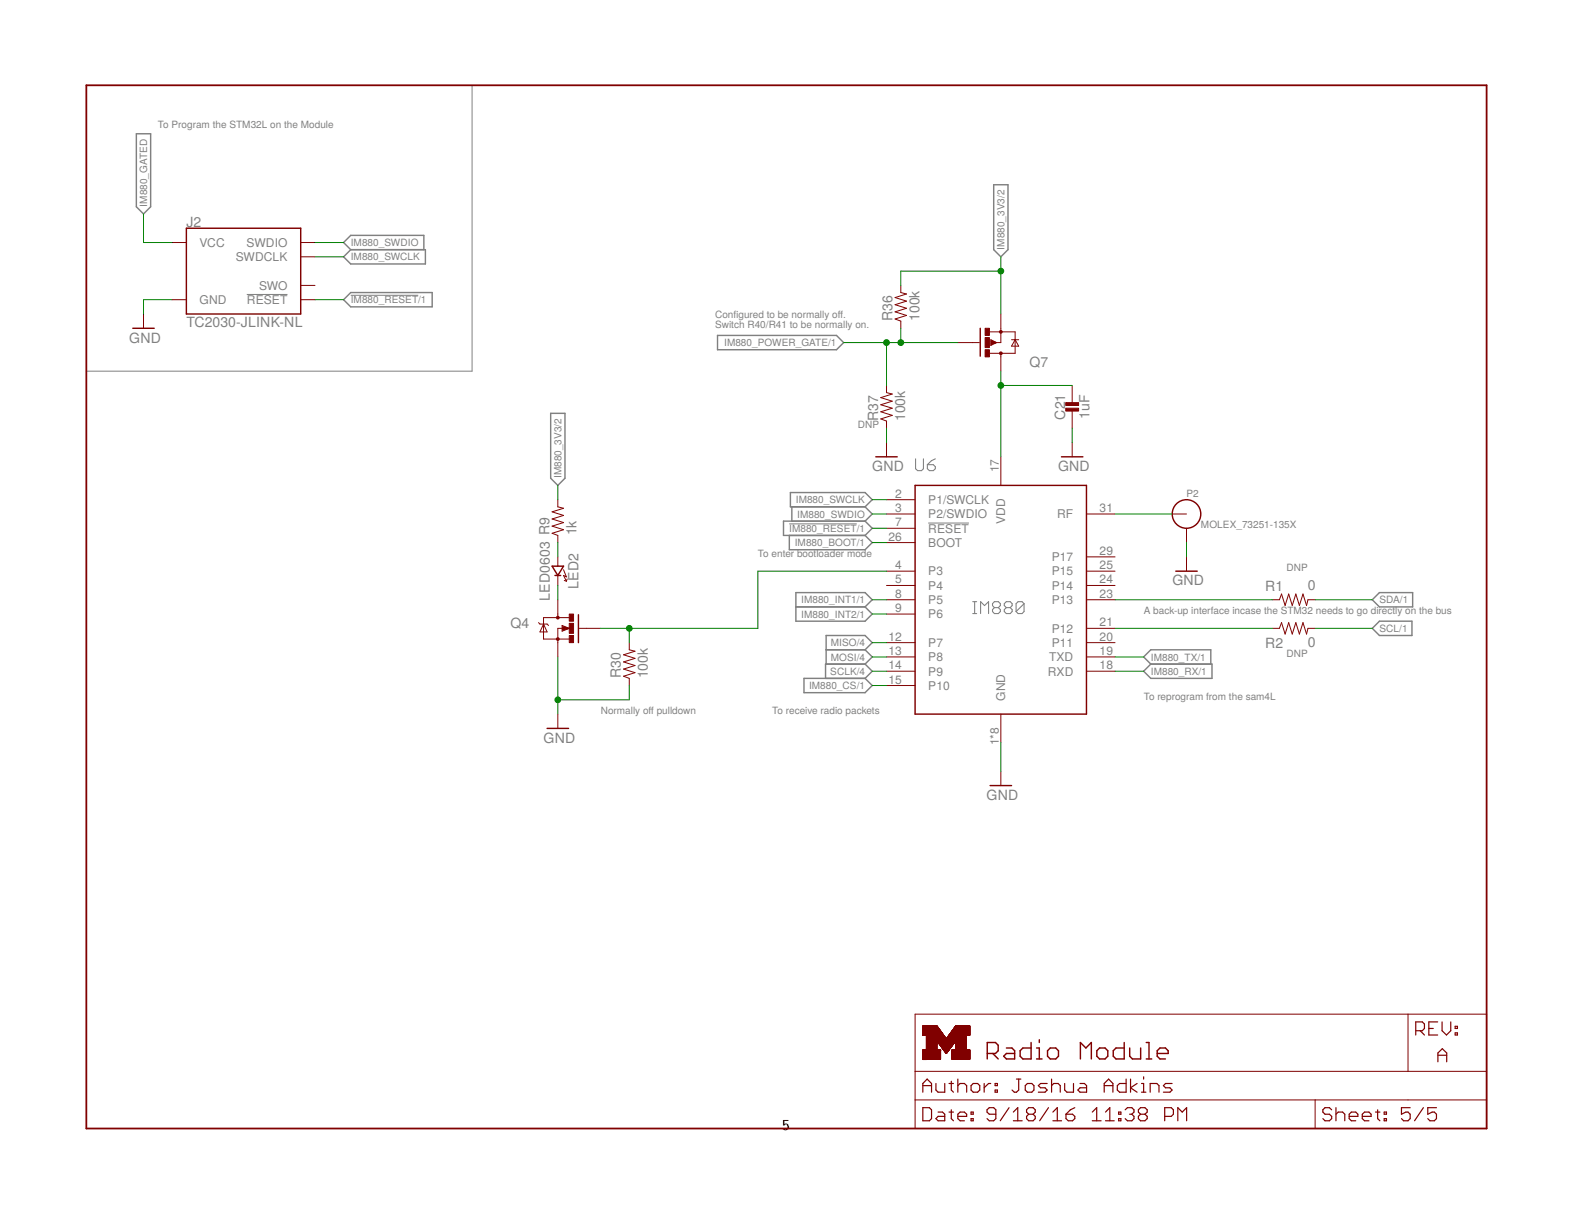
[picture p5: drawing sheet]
<svg xmlns="http://www.w3.org/2000/svg" width="279mm" height="216mm" viewBox="0 0 279 216" stroke-linecap="round" stroke-linejoin="round" font-family="sans-serif">
<path d="M83.9 15.2v50.8h-68.6M43.9 52.3h7.2M62.3 52.5h12M140.3 93.1h12M165 92.9h7.2" fill="none" stroke="#808080" stroke-width=".18"/>
<g fill="none" stroke="#808080" stroke-width=".19">
<path d="M162.7 81.5v1.8l.4 .3h.7l.3-.3v-1.8M164.8 82.6h1.1l.3 .3v.4l-.3 .3h-.7l-.4-.3zM166.2 81.5l-.7 .4-.7 .7M172.9 109h.7M172.9 106.9h.7M173.2 106.9v2.1M174.3 109v-2.1l.7 .7 .7-.7v2.1M176.7 108l-.3 .3v.4l.3 .3h.7l.4-.3v-.4l-.4-.3M176.7 108l-.3-.4v-.3l.3-.4h.7l.4 .4v.3l-.4 .4M176.7 108h.7M178.9 108l-.4 .3v.4l.4 .3h.7l.3-.3v-.4l-.3-.3M178.9 108l-.4-.4v-.3l.4-.4h.7l.3 .4v.3l-.3 .4"/>
<path d="M178.9 108h.7M182 107.3v1.4l-.3 .3h-.7l-.4-.3M182 107.3l-.3-.4h-.7l-.4 .4v1.4M182 107.3l-1.4 1.4"/>
</g>
<g fill="none" stroke="#808080" stroke-width=".25">
<path d="M24.2 23.8h2.6v12.9l-1.3 1.3-1.3-1.3zM176.6 32.8h2.6v11.6l-1.3 1.2-1.3-1.2zM61.1 53.3l1.2-1.3h14.5v2.5h-14.5zM61.1 45.6l1.2-1.2h13.3v2.5h-13.3zM62.3 44.4l-1.2-1.3 1.2-1.3h13v2.6M127.5 59.6h21.2l1.2 1.3-1.2 1.2h-21.2zM97.9 73.4h2.5v11.6l-1.3 1.3-1.2-1.3zM140.3 95.1v2.6h13.5l1.2-1.3-1.2-1.3M140.5 87.5h13.3l1.2 1.3-1.2 1.3h-13.3zM140.7 90.1v2.5M153.8 92.6l1.2 1.3-1.2 1.2M153.8 92.6h-14.5v2.5h14.5"/>
<path d="M153.8 90.1l1.2 1.2-1.2 1.3M141.5 105.3h12.3l1.2 1.3-1.2 1.2 1.2 1.3-1.2 1.3h-12.3zM141.5 107.8h12.3M146.8 115.5h7M153.8 115.5l1.2-1.3-1.2-1.3h-7v5.1M153.8 115.5l1.2 1.2-1.2 1.3M153.8 118h-7.1v2.5M153.8 118l1.2 1.3-1.2 1.2M204.5 118l-1.2-1.3 1.2-1.2h10.7v2.5M204.5 118h10.9v2.5h-10.9l-1.2-1.2zM243.9 111.7l1.3-1.3h5.8v2.5h-5.8zM243.9 106.6l1.3-1.3h5.9v2.5h-5.9z"/>
<path d="M142.9 120.5h10.9l1.2 1.3-1.2 1.3h-10.9z"/>
</g>
<path d="M15.3 15.2h248.9v185.3h-248.9zM176.2 60.6l.7 .3h-.4l-.3 .2zM100 111.4l.9 .3-.9 .2v-.2h.3" fill="none" stroke="#800000" stroke-width=".32"/>
<g fill="none" stroke="#800000" stroke-width=".18">
<path d="M25.5 55.8v2.5M30.6 43.1h2.5M30.6 53.3h2.5M53.4 43.1h2.6M53.4 45.6h2.6M53.4 50.7h2.6M53.4 53.3h2.6M160.1 50.7v1.3l1 .2-2 .7 2 .6-2 .6 2 .7-2 .6 2 .6-2 .7 1 .4v1.2M175.9 59h4.5v3.8h-4.5M177.9 55.8v5.1h-.8M157.6 68.5v1.3l1 .2-2.1 .7 2.1 .6-2.1 .6 2.1 .6-2.1 .7 2.1 .6-2.1 .6 1.1 .4v1.3M157.6 78.6v2.6"/>
<path d="M170.3 60.9h3.8M176.1 60.4l1 .5-1 .5zM177.1 60.9l-.9 .2M177.9 62.8v3.2M179.8 60.4h1.3M180.4 60.4l.7 1.1h-1.3zM190.6 68.5v3M190.6 72.8v3.3M190.6 78.6v2.6M99.1 88.8v1.3l1.1 .2-2.1 .7 2.1 .6-2.1 .6 2.1 .7-2.1 .6 2.1 .6-2.1 .7 1 .3v1.3M99.1 99v1.6M157.6 88.8h5"/>
<path d="M157.6 91.3h5M157.6 93.9h5M157.6 96.4h5M177.9 81.2v5.1M193.1 91.3h5.1M193.1 99h5.1M208.3 91.3h2.6M210.9 93.9v2.5M210.9 99v2.5M95.7 110.6l.3 .3h1.2l.3 .2M96.6 110.9l.6 1.4h-1.2zM99.1 102.3v1.7"/>
<path d="M99.1 106.6v3.1M99.9 111.1l1.3 .6-1.3 .5zM100 111.7h-.9v5M100.2 101.2l.5 1.3-.5-.2 .5 1M100.3 103.1l.4 .2M100.8 102.9l-.1 .4M101.2 109.7h-4.6v3.9h4.6M103 111.7h3.8M111.8 114.2v1.3l1.1 .2-2.1 .7 2.1 .6-2.1 .6 2.1 .7-2.1 .6 2.1 .6-2.1 .7 1 .3v1.3M157.6 101.5h5M157.6 104h5M157.6 106.6h5"/>
<path d="M157.6 109.1h5M157.6 114.2h5M157.6 116.7h5M157.6 119.3h5M193.1 101.5h5.1M193.1 104h5.1M193.1 106.6h5.1M193.1 114.2h5.1M193.1 116.7h5.1M193.1 119.3h5.1M193.1 111.7h5.1M226.1 106.6h1.3l.4-1 .6 2 .6-2 .7 2 .6-2 .6 2 .7-2 .6 2 .3-1h1.2"/>
<path d="M226.1 111.7h1.3l.4-1.1 .6 2.1 .6-2.1 .7 2.1 .6-2.1 .6 2.1 .7-2.1 .6 2.1 .3-1h1.2M99.1 126.9v2.5M157.6 121.8h5M177.9 126.9v5.1M177.9 137.1v2.5M162.6 180.2h101.6v20.3h-101.6zM162.6 195.5h101.6M162.6 190.4h101.6M164 188.2h3.2M164 188.1h3.2M164 188h3.2M164 187.9h3.2"/>
<path d="M164 187.8h3.2M164 187.7h3.2M164 187.6h3.2M164 187.5h3.2M164 187.4h3.2M164 187.3h3.2M164 187.2h3.2M164 187.1h3.2M164 187h3.2M164 186.9h3.2M164 186.8h3.2M164 186.7h3.2"/>
<path d="M164 186.6h3.2M164 183.9l3.7 .1M164 183.9h3.7M164 183.8h3.6M164 183.7h3.6M164 183.7h3.5M164 183.6l3.5 .1M164 183.6h3.5M164 183.5l3.4 .1M164 183.5h3.4M164 183.4h3.3M164 183.3h3.3"/>
<path d="M164 183.2l3.2 .1M164 183.2h3.2M164 183.1h3.1M164 183l3.1 .1M164 183h3.1M164 183h3M164 182.9h3M164 182.8l2.9 .1M164 182.8h2.9M164 182.7h2.9M164 182.6l2.8 .1M164 182.6h2.8"/>
<path d="M164 182.5h2.7M164 182.4l2.6 .1M164 182.4h2.6M164 182.3h2.5M164 188.3h.7M164.6 186.5h1.9M164.6 186.4h1.9M164.6 184h3.2M164.7 186.4h1.8M164.7 186.3h1.8M164.7 186.2h1.8M164.7 186.1h1.8"/>
<path d="M164.7 186h1.8M164.7 185.9h1.8M164.7 185.8h1.8M164.7 185.7h1.8M164.7 185.6h1.8M164.7 185.5h1.8M164.7 185.4h1.8M164.7 185.3h1.8M164.7 185.2h1.8M164.7 185.1h1.8M164.7 185h5.1M164.7 185h7"/>
<path d="M164.7 184.9h7M164.7 184.8h7M164.7 184.7h7M164.7 184.6h7M164.7 184.5l3.5 .1M164.7 184.5h3.4M164.7 184.4h3.4M164.7 184.3h3.3M164.7 184.2h3.2M164.7 184.1h3.2M164.7 184l3.1 .1M166.6 185.1h3.2"/>
<path d="M166.7 185.1h3M166.7 185.2h3M166.8 185.3h2.8M166.8 185.4h2.8M166.9 185.4h2.6M166.9 185.5h2.6M167 185.6h2.4M167 185.7h2.3M167.1 185.7h2.2M167.1 185.8h2.2M167.2 186.6l-3.2 .1M167.2 185.9h2"/>
<path d="M167.2 185.9h1.9M167.3 186h1.8M167.3 186.1h1.7M167.4 186.1h1.6M167.4 186.2h1.6M167.5 186.2h1.4M167.5 186.4h1.3M167.6 186.4h1.2M167.7 186.5h1M167.7 186.6h1M167.7 186.6h.9M167.8 186.7h.8"/>
<path d="M167.8 186.8h.7M167.9 186.8h.6M167.9 186.9h.6M168 186.9h.4M168 187h.4M168 187h.3M168.1 187.1h.2M168.1 187.2h.1M168.2 184.5h3.5M168.3 184.5h3.4M168.3 187.1h-.2M168.3 184.4h3.4"/>
<path d="M168.4 184.4h3.3M168.4 187h-.4M168.4 184.3h3.3M168.5 184.2h3.2M168.5 184.1h3.2M168.6 184.1h3.1M168.7 184h3.7M168.7 183.9h3.7M168.7 186.5h-1.1M168.7 183.8h3.7M168.8 183.8h3.6M168.8 183.7h3.6"/>
<path d="M168.9 186.3h-1.4M168.9 183.7h3.5M168.9 183.6h3.5M169 183.5h3.4M169 183.4h3.4M169.1 183.4h3.3M169.1 183.3h3.3M169.2 183.3h3.2M169.2 183.2h3.2M169.2 188.2h3.2M169.2 188.1h3.2M169.2 188h3.2"/>
<path d="M169.2 187.9h3.2M169.2 187.8h3.2M169.2 187.7h3.2M169.2 187.6h3.2M169.2 187.5h3.2M169.2 187.4h3.2M169.2 187.3h3.2M169.2 187.2h3.2M169.2 187.1h3.2M169.2 187h3.2M169.2 186.9h3.2M169.2 186.8h3.2"/>
<path d="M169.2 186.7h3.2M169.2 186.6h3.2M169.2 185.8h-2M169.2 183.1h3.2M169.3 183.1h3.1M169.3 183h3.1M169.4 183h3M169.4 182.9h3M169.4 185.5l-2.4 .1M169.5 182.8h2.9M169.5 185.5h-2.6M169.5 182.7h2.9"/>
<path d="M169.6 182.7h2.8M169.6 185.3h-2.8M169.6 182.6h2.8M169.7 182.6h2.7M169.7 182.5h2.7M169.8 182.4h2.6M169.8 185l-3.2 .1M169.8 182.3h2.6M169.9 182.3h2.5M169.9 186.5h1.8M169.9 186.4h1.8M169.9 186.3h1.8"/>
<path d="M169.9 186.2h1.8M169.9 186.1h1.8M169.9 186h1.8M169.9 185.9h1.8M169.9 185.8h1.8M169.9 185.7h1.8M169.9 185.6h1.8M169.9 185.5h1.8M169.9 185.4h1.8M169.9 185.3h1.8M169.9 185.2h1.8M169.9 185.1h1.8"/>
<path d="M169.9 185h1.8M171.7 186.5l-1.8 .1M171.7 184.9h-7M171.8 184h-3.2M233.7 195.5v5M250.3 180.2v10.2"/>
</g>
<g fill="none" stroke="#800000" stroke-width=".21">
<path d="M164 194.1v-1.6l.8-.8 .8 .8v1.6M164 196.8h1.2l.4 .4v1.6l-.4 .4h-1.2zM164 192.9h1.6M166.3 192.5v1.2l.4 .4h1.2v-1.6M166.7 197.6h.8l.4 .4v1.2h-1.2l-.4-.4 .4-.4h1.2M168.7 197.6h.8M168.7 192.5h.8M169.1 192.1v1.6l.4 .4M169.1 197.2v1.6l.4 .4M170.2 198.4h1.6v-.4l-.4-.4h-.8l-.4 .4v.8l.4 .4h.8M170.2 191.7v2.4M170.2 192.9l.4-.4h.8l.4 .4v1.2"/>
<path d="M172.6 198.8h.4v.4h-.4zM172.6 197.6h.4v.4h-.4zM173 192.5h.8l.3 .4v.8l-.3 .4h-.8l-.4-.4v-.8zM174.9 192.5v1.6M176.1 192.5h-.4l-.8 .8M176.9 192.5h.4v.4h-.4zM176.9 193.7h.4v.4h-.4zM177 198h-1.2l-.4-.4v-.4l.4-.4h.8l.4 .4v1.6l-.4 .4h-.8l-.4-.4M179.3 196.8l-1.5 2.4M180.1 199.2h1.6M180.1 197.6l.8-.8v2.4M180.7 191.7h.7"/>
<path d="M181.1 191.7v2l-.4 .4h-.4l-.4-.4M182.2 192.9l.4-.4h.8l.4 .4v.8l-.4 .4h-.8l-.4-.4zM182.8 198l-.3 .4v.4l.3 .4h.8l.4-.4v-.4l-.4-.4M182.8 198l-.3-.4v-.4l.3-.4h.8l.4 .4v.4l-.4 .4M182.8 198h.8M186.1 192.5h-1.1l-.4 .4 .4 .4h.7l.4 .4-.4 .4h-1.1M186.4 196.8l-1.6 2.4M186.9 192.9l.4-.4h.8l.3 .4v1.2M186.9 191.7v2.4M187.1 199.2h1.6M187.1 197.6l.8-.8v2.4M189.2 192.5v1.2l.4 .4h1.2v-1.6"/>
<path d="M189.5 198h1.1l.4 .4v.4l-.4 .4h-.7l-.4-.4zM191 196.8l-.8 .4-.7 .8M192 192.5h.7l.4 .4v1.2h-1.1l-.4-.4 .4-.4h1.1M194.1 199.2h1.6M194.1 197.6l.8-.8v2.4M196.3 192.9h1.5M196.3 194.1v-1.6l.7-.8 .8 .8v1.6M196.5 199.2h1.5M196.5 197.6l.8-.8v2.4M198.8 198.8h.4v.4h-.4zM198.8 197.6h.4v.4h-.4zM200 197.2l.4-.4h.8l.3 .4v.4l-.3 .4"/>
<path d="M200.2 191.7v2.4h-1.2l-.4-.4v-.8l.4-.4h1.2M200.8 198h.4M200.9 191.7v2.4M201.2 198l.3 .4v.4l-.3 .4h-.8l-.4-.4M202.1 192.5l-1.2 .8 1.2 .8M202.7 198l-.4 .4v.4l.4 .4h.8l.4-.4v-.4l-.4-.4M202.7 198l-.4-.4v-.4l.4-.4h.8l.4 .4v.4l-.4 .4M202.7 198h.8M202.9 194.1h.8M202.9 192.5h.4v1.6M203.3 191.3v.4M204.4 194.1v-1.6h1.2l.4 .4v1.2"/>
<path d="M207 198.4h1.2l.4-.4v-.8l-.4-.4h-1.2v2.4M208.3 192.5h-1.1l-.4 .4 .4 .4h.7l.4 .4-.4 .4h-1.1M209.3 199.2v-2.4l.8 .8 .8-.8v2.4M236.7 197.2l-.4-.4h-.8l-.4 .4v.4l.4 .4h.8l.4 .4v.4l-.4 .4h-.8l-.4-.4M237.4 198l.4-.4h.8l.4 .4v1.2M237.4 196.8v2.4M239.8 198.4h1.5v-.4l-.3-.4h-.8l-.4 .4v.8l.4 .4h.8M242.1 198.4h1.6v-.4l-.4-.4h-.8l-.4 .4v.8l.4 .4h.8M244.5 197.6h.8M244.9 197.2v1.6l.4 .4M246 198.8h.4v.4h-.4zM246 197.6h.4v.4h-.4z"/>
<path d="M250.6 196.8h-1.5v1.2l.8-.4h.4l.3 .4v.8l-.3 .4h-.8l-.4-.4M251.6 183.2h1.2l.4-.4v-.8l-.4-.4h-1.2v2.3M252.4 183.2l.8 .7M253 196.8l-1.6 2.4M254 182.8h.7M255.3 196.8h-1.5v1.2l.8-.4h.3l.4 .4v.8l-.4 .4h-.8l-.3-.4M255.5 181.6h-1.5v2.3h1.5M255.6 188.7v-1.6l.7-.7 .8 .7v1.6M255.6 187.5h1.5M256.3 181.6v1.6l.8 .7 .8-.7v-1.6M258.6 183.5h.4v.4h-.4zM258.6 182.4h.4v.4h-.4z"/>
</g>
<g fill="none" stroke="#800000" stroke-width=".25">
<path d="M23.6 58.3h3.8M33.1 40.6h20.3v15.2h-20.3zM174.2 58.3v5M155.7 81.2h3.8M162.6 86.3h30.5v40.6h-30.5zM188.7 81.2h3.8M98.1 100.6h2.1l-1.1 1.7zM98.6 102.3h1.1M102.8 109.2v5M209 101.5h3.8M97.2 129.4h3.8M176 139.6h3.8"/>
<path d="M175.5 187.2h1.4l.5-.5v-1l-.5-.4h-1.4v2.9M176.4 187.2l1 1M178.9 186.2h1l.4 .5v1.5h-1.4l-.5-.5 .5-.5h1.4M183.3 185.3v2.9h-1.5l-.5-.5v-1l.5-.5h1.5M184.2 186.2h.5v2M184.2 188.2h1M184.7 184.8v.5M186.7 186.2h.9l.5 .5v1l-.5 .5h-.9l-.5-.5v-1zM192 188.2v-2.9l1 .9 1-.9v2.9M195.4 186.2h1l.5 .5v1l-.5 .5h-1l-.5-.5v-1zM199.8 185.3v2.9h-1.4l-.5-.5v-1l.5-.5h1.4M200.8 186.2v1.5l.5 .5h1.4v-2"/>
<path d="M203.7 185.3h.5v2.9M203.7 188.2h1M205.7 187.2h1.9v-.5l-.5-.5h-.9l-.5 .5v1l.5 .5h.9"/>
<circle cx="210.9" cy="91.3" r="2.54"/>
</g>
<g fill="#800000" stroke="#800000" stroke-width=".18">
<path d="M189.4 71.5h2.3v.6h-2.3z"/>
<path d="M189.4 72.5h2.3v.5h-2.3z"/>
<path d="M101.2 112.9h.7v1.3h-.7z"/>
<path d="M101.2 109.1h.7v1.3h-.7z"/>
<path d="M101.2 110.8h.7v1.7h-.7z"/>
<path d="M175.1 58.3h.8v1.3h-.8z"/>
<path d="M175.1 62.1h.8v1.3h-.8z"/>
<path d="M175.1 60h.8v1.8h-.8z"/>
</g>
<g fill="none" stroke="#800000" stroke-width=".42">
<circle cx="177.9" cy="59" r=".13"/>
<circle cx="177.9" cy="62.8" r=".13"/>
<circle cx="99.1" cy="113.6" r=".13"/>
<circle cx="99.1" cy="109.7" r=".13"/>
</g>
<g fill="none" stroke="#008000" stroke-width=".18">
<path d="M25.5 38v5.1h5.1M30.6 53.3h-5.1v2.5M56 53.3h5.1M56 45.6h5.1M56 43.1h5.1M160.1 58.3v2.6M177.9 45.6v10.2M177.9 48.2h-17.8v2.5M149.9 60.9h20.4M157.6 60.9v7.6M157.6 76.1v2.5M177.9 66v15.2"/>
<path d="M177.9 68.5h12.7M190.6 76.1v2.5M99.1 86.3v2.5M99.1 96.4v2.6M155 93.9h2.6M155 96.4h2.6M155 88.8h2.6M155 91.3h2.6M198.2 91.3h10.1M210.9 96.4v2.6M99.1 104v2.6M99.1 116.7v10.2"/>
<path d="M111.8 111.7v2.5M155 114.2h2.6M155 116.7h2.6M155 119.3h2.6M155 106.6h2.6M155 109.1h2.6M157.6 101.5h-22.9v10.2h-27.9M198.2 116.7h5.1M198.2 119.3h5.1M198.2 106.6h27.9M198.2 111.7h27.9M233.7 106.6h10.2"/>
<path d="M233.7 111.7h10.2M111.8 121.8v2.6h-12.7M155 121.8h2.6M177.9 132v5.1"/>
</g>
<g fill="#008000" stroke="#008000" stroke-width=".18">
<circle cx="99.1" cy="124.4" r=".51"/>
<circle cx="177.9" cy="48.2" r=".51"/>
<circle cx="177.9" cy="68.5" r=".51"/>
<circle cx="160.1" cy="60.9" r=".51"/>
<circle cx="157.6" cy="60.9" r=".51"/>
<circle cx="111.8" cy="111.7" r=".51"/>
</g>
<text font-size="2.7" x="139" y="200.9">5</text>
<g font-size="2.5" fill="#808080">
<text x="33.1" y="40.3">J2</text>
<text x="33.1" y="58.1">TC2030-JLINK-NL</text>
<text x="158.6" y="57" transform="rotate(-90 158.6 57)">R36</text>
<text x="163.4" y="57.1" transform="rotate(-90 163.4 57.1)">100k</text>
<text x="23" y="60.9">GND</text>
<text x="183" y="65.2">Q7</text>
<text x="156.1" y="74.8" transform="rotate(-90 156.1 74.8)">R37</text>
<text x="160.9" y="74.8" transform="rotate(-90 160.9 74.8)">100k</text>
<text x="189.3" y="74.6" transform="rotate(-90 189.3 74.6)">C21</text>
<text x="193.6" y="74.5" transform="rotate(-90 193.6 74.5)">1uF</text>
<text x="155" y="83.7">GND</text>
<text x="188.1" y="83.7">GND</text>
<text x="102.5" y="95.1" transform="rotate(-90 102.5 95.1)">1k</text>
<text x="97.8" y="106.8" transform="rotate(-90 97.8 106.8)">LED0603 R9</text>
<text x="102.8" y="104.7" transform="rotate(-90 102.8 104.7)">LED2</text>
<text x="208.4" y="104">GND</text>
<text x="224.9" y="105.1">R1</text>
<text x="232.5" y="104.8">0</text>
<text x="90.7" y="111.7">Q4</text>
<text x="224.9" y="115.2">R2</text>
<text x="232.5" y="115">0</text>
<text x="110.3" y="120.5" transform="rotate(-90 110.3 120.5)">R30</text>
<text x="115.1" y="120.5" transform="rotate(-90 115.1 120.5)">100k</text>
<text x="96.6" y="132">GND</text>
<text x="175.4" y="142.1">GND</text>
</g>
<g font-size="2.1" fill="#808080">
<text x="35.5" y="43.9">VCC</text>
<text x="41.9" y="46.4">SWDCLK</text>
<text x="43.8" y="43.9">SWDIO</text>
<text x="46.1" y="51.5">SWO</text>
<text x="35.5" y="54">GND</text>
<text x="43.9" y="54">RESET</text>
<text x="177.5" y="83.9" transform="rotate(-90 177.5 83.9)">17</text>
<text x="159.1" y="88.4">2</text>
<text x="165" y="89.6">P1/SWCLK</text>
<text x="159.1" y="91">3</text>
<text x="159.1" y="93.5">7</text>
<text x="165" y="92.1">P2/SWDIO</text>
<text x="165" y="94.6">RESET</text>
<text x="178.6" y="93.2" transform="rotate(-90 178.6 93.2)">VDD</text>
<text x="187.9" y="92.1">RF</text>
<text x="195.4" y="91">31</text>
<text x="157.9" y="96.1">26</text>
<text x="159.1" y="101.1">4</text>
<text x="165" y="97.2">BOOT</text>
<text x="187" y="99.7">P17</text>
<text x="195.4" y="101.1">25</text>
<text x="195.4" y="98.6">29</text>
<text x="159.1" y="103.7">5</text>
<text x="159.1" y="106.2">8</text>
<text x="165" y="102.3">P3</text>
<text x="165" y="104.8">P4</text>
<text x="165" y="107.3">P5</text>
<text x="187" y="107.3">P13</text>
<text x="187" y="104.8">P14</text>
<text x="187" y="102.3">P15</text>
<text x="195.4" y="106.2">23</text>
<text x="195.4" y="103.7">24</text>
<text x="157.9" y="113.8">12</text>
<text x="159.1" y="108.8">9</text>
<text x="165" y="109.9">P6</text>
<text x="187" y="112.4">P12</text>
<text x="195.4" y="113.8">20</text>
<text x="195.4" y="111.3">21</text>
<text x="157.9" y="116.4">13</text>
<text x="157.9" y="118.9">14</text>
<text x="165" y="115">P7</text>
<text x="165" y="117.5">P8</text>
<text x="186.5" y="117.5">TXD</text>
<text x="187" y="115">P11</text>
<text x="195.4" y="118.9">18</text>
<text x="195.4" y="116.4">19</text>
<text x="157.9" y="121.5">15</text>
<text x="165" y="120">P9</text>
<text x="165" y="122.6">P10</text>
<text x="178.6" y="124.5" transform="rotate(-90 178.6 124.5)">GND</text>
<text x="186.2" y="120">RXD</text>
<text x="177.5" y="132.4" transform="rotate(-90 177.5 132.4)">1*8</text>
</g>
<g font-size="1.8" fill="#808080">
<text x="28.1" y="22.8">To Program the STM32L on the Module</text>
<text x="26.1" y="36.7" transform="rotate(-90 26.1 36.7)">IM880_GATED</text>
<text x="62.3" y="46.3">IM880_SWCLK</text>
<text x="62.3" y="43.7">IM880_SWDIO</text>
<text x="178.5" y="44.3" transform="rotate(-90 178.5 44.3)">IM880_3V3/2</text>
<text x="62.3" y="53.9">IM880_RESET/1</text>
<text x="127.1" y="56.4">Confgured to be normally of.</text>
<text x="127.1" y="58.3">Switch R40/R41 to be normally on.</text>
<text x="130.4" y="56.4">i</text>
<text x="148.9" y="56.4">f</text>
<text x="128.7" y="61.5">IM880_POWER_GATE/1</text>
<text x="152.5" y="76.1">DNP</text>
<text x="99.8" y="85" transform="rotate(-90 99.8 85)">IM880_3V3/2</text>
<text x="141.4" y="89.4">IM880_SWCLK</text>
<text x="210.9" y="88.3">P2</text>
<text x="140.3" y="94.5">IM880_RESET/1</text>
<text x="141.7" y="92">IM880_SWDIO</text>
<text x="213.4" y="93.9">MOLEX_73251-135X</text>
<text x="134.7" y="99">To enter bootloader mode</text>
<text x="141.3" y="97.1">IM880_BOOT/1</text>
<text x="228.7" y="101.5">DNP</text>
<text x="142.4" y="107.2">IM880_INT1/1</text>
<text x="245.2" y="107.2">SDA/1</text>
<text x="142.4" y="109.8">IM880_INT2/1</text>
<text x="203.3" y="109.1">A back-up interface incase the STM32 needs to go directly on the bus</text>
<text x="245.2" y="112.3">SCL/1</text>
<text x="147.6" y="119.9">SCLK/4</text>
<text x="147.6" y="114.8">MISO/4</text>
<text x="147.6" y="117.4">MOSI/4</text>
<text x="204.6" y="117.4">IM880_TX/1</text>
<text x="204.6" y="119.9">IM880_RX/1</text>
<text x="228.7" y="116.7">DNP</text>
<text x="143.8" y="122.4">IM880_CS/1</text>
<text x="203.3" y="124.4">To reprogram from the sam4L</text>
<text x="106.8" y="126.9">Normally of pulldown</text>
<text x="115.3" y="126.9">f</text>
<text x="137.3" y="126.9">To receive radio packets</text>
</g>
</svg>
